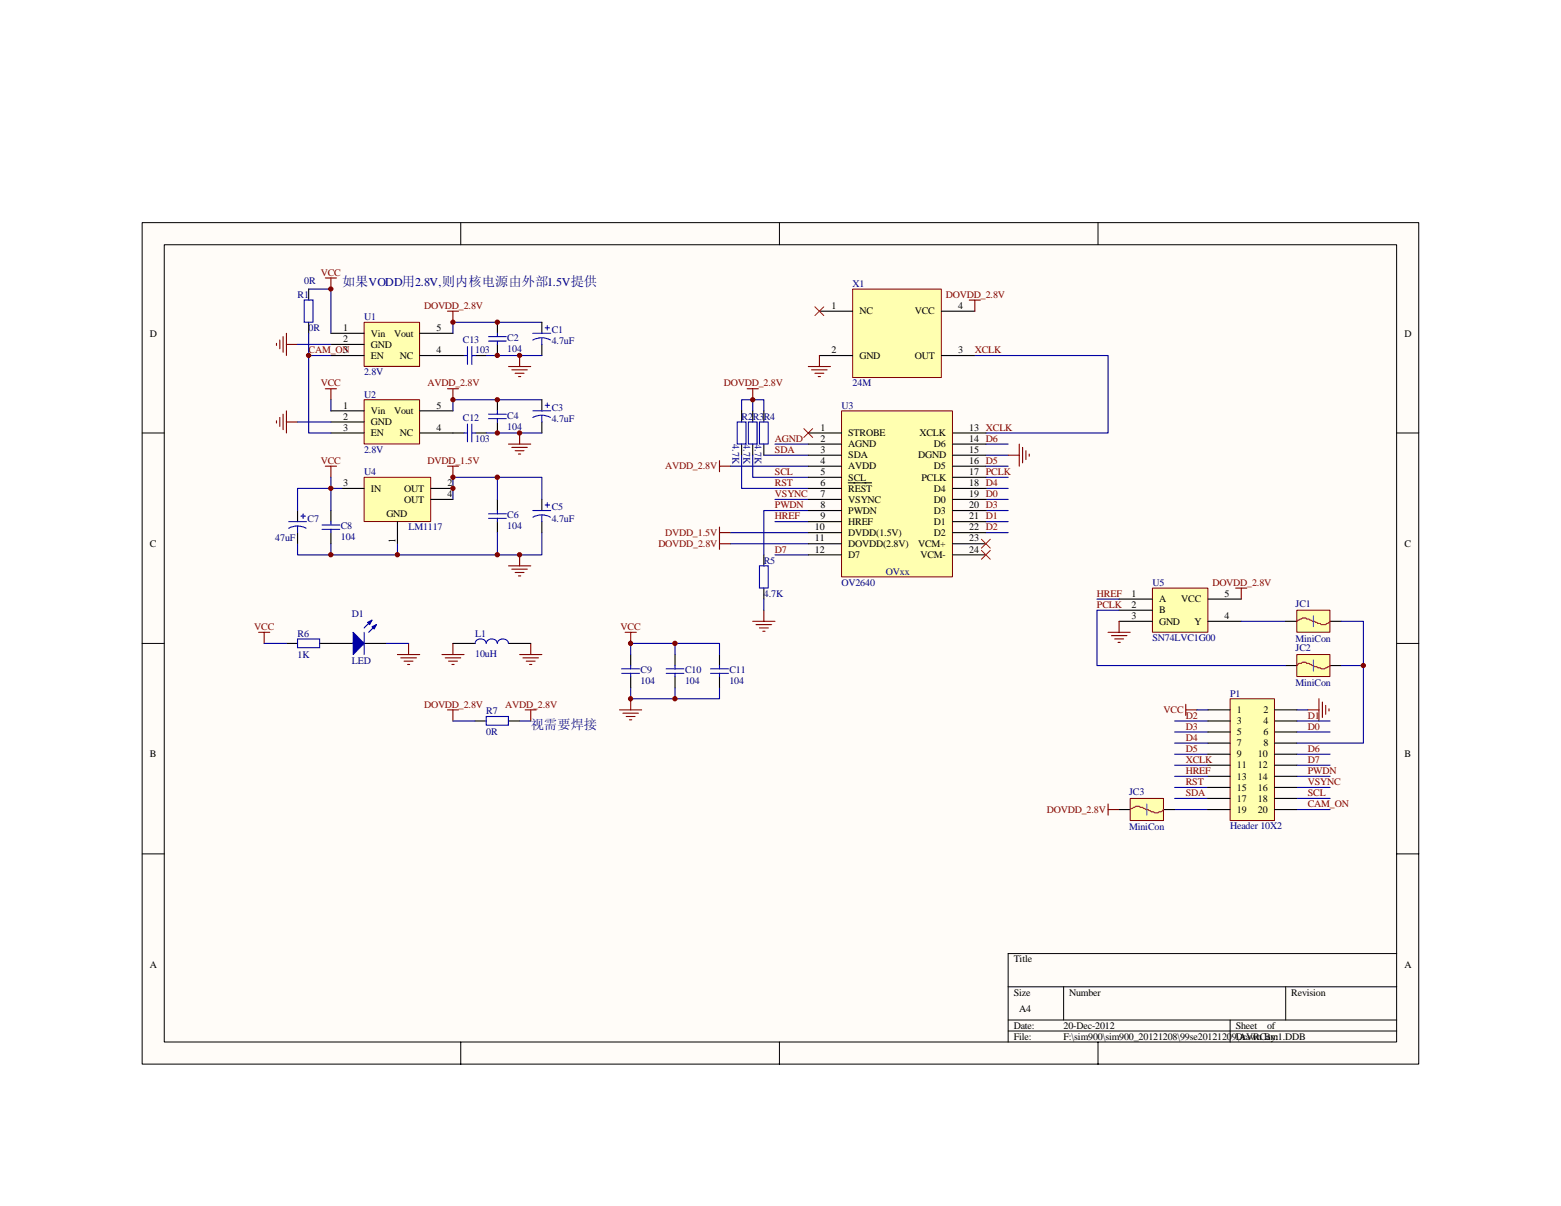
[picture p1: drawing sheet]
<svg xmlns="http://www.w3.org/2000/svg" width="279mm" height="216mm" viewBox="0 0 279 216" stroke-linecap="round" stroke-linejoin="round" font-family="sans-serif">
<path d="M25.4 39.9h228.5v150.6h-228.5z" fill="#fffcf8"/>
<g fill="none" stroke="#000" stroke-width=".18">
<path d="M25.4 39.9h228.5v150.6h-228.5zM82.5 39.9v3.9M139.5 39.9v3.9M196.5 39.9v3.9M29.4 43.8h220.6v142.7h-220.6zM25.4 77.5h4M250 77.5h4M25.4 115.2h4M250 115.2h4M25.4 152.9h4M250 152.9h4M180.4 176.7h69.6"/>
<path d="M190.4 176.7v5.9M230.1 176.7v5.9M250 170.7h-69.6v15.9M82.5 186.6v3.9M139.5 186.6v3.9M180.4 182.6h69.6M180.4 184.6h69.6M196.5 186.6v3.9M220.2 182.6v4"/>
</g>
<path d="M65.2 57.7h9.9v7.9h-9.9z" fill="#ffffb0"/>
<path d="M65.2 57.7h9.9v7.9h-9.9z" fill="none" stroke="#800000" stroke-width=".18"/>
<path d="M59.2 59.7h6M75.1 59.7h6M59.2 61.7h6M59.2 63.6h6M75.1 63.6h6" fill="none" stroke="#000" stroke-width=".2"/>
<path d="M65.2 71.6h9.9v7.9h-9.9z" fill="#ffffb0"/>
<path d="M65.2 71.6h9.9v7.9h-9.9z" fill="none" stroke="#800000" stroke-width=".18"/>
<path d="M59.2 73.6h6M59.2 75.5h6M59.2 77.5h6M75.1 73.6h6M75.1 77.5h6" fill="none" stroke="#000" stroke-width=".2"/>
<path d="M152.6 51.8h15.9v15.8h-15.9z" fill="#ffffb0"/>
<path d="M152.6 51.8h15.9v15.8h-15.9z" fill="none" stroke="#800000" stroke-width=".18"/>
<g fill="none" stroke="#000" stroke-width=".2">
<path d="M55.2 51.8v1.9M55.2 57.7v2M89 57.7v2M97 57.7v2M146.7 55.7h5.9M168.5 55.7h6M89 61.7v1.9M89 71.6v2M89 75.5v2M97 61.7v1.9M97 71.6v2M97 75.5v2"/>
<path d="M132.7 73.6v1.9M132.7 79.5v2M134.7 73.6v1.9M134.7 79.5v2M136.7 73.6v1.9M136.7 79.5v2M146.7 63.6h5.9M168.5 63.6h6M89 89.4v2M89 93.4v2M97 89.4v2M97 93.4v2"/>
<path d="M136.7 99.3v2M51.3 115.2h2M57.2 115.2h6M65.2 115.2h4M81.1 115.2h3.9M91 115.2h4M136.7 105.3v2M85 129.1h2M91 129.1h2"/>
</g>
<g fill="none" stroke="#800000" stroke-width=".2">
<path d="M51.3 59.7v3.9M58.2 49.8h2M59.2 49.8v2M80.1 55.7h2M81.1 55.7v2M173.5 53.7h2M174.5 53.7v2M49.5 75.3v.4M49.5 61.5v.3M50.1 74.7v1.6M50.1 60.9v1.5M50.7 74.1v2.8"/>
<path d="M50.7 60.3v2.8M51.3 75.5h2M51.3 61.7h2M51.3 73.6v3.9M58.2 69.6h2M59.2 69.6v2M80.1 69.6h2M81.1 69.6v2M91 79.5h4M91 65.6h4M91.6 66.2h2.8M92.2 66.8h1.6"/>
<path d="M92.8 67.4h.4M93 63.6v2M93 77.5v2M133.7 69.6h2M134.7 69.6v2M144.7 65.6h3.9M145.3 66.2h2.7M145.9 66.8h1.5M146.5 67.4h.4M146.7 63.6v2M182.4 79.5v4M58.2 83.5h2"/>
<path d="M59.2 83.5v1.9M80.1 83.5h2M81.1 83.5v1.9M91.6 80.1h2.8M92.2 80.7h1.6M92.8 81.3h.4M93 99.3v2M128.8 83.5h2M128.8 95.4h2M128.8 97.3h2M128.8 82.5v2M128.8 94.4v3.9"/>
<path d="M180.4 81.5h2M183 80.1v2.8M183.6 80.7v1.6M184.2 81.3v.4M46.3 113.2h2M47.3 113.2v2M71.1 117.2h4M71.7 117.8h2.8M72.3 118.4h1.6M72.9 119h.4M73.1 115.2v2M79.1 117.2h4"/>
<path d="M79.7 117.8h2.8M80.3 118.4h1.6M80.9 119h.4M81.1 115.2v2M91 101.3h4M91.6 101.9h2.8M92.2 102.5h1.6M92.8 103.1h.4M93 117.2h4M93.6 117.8h2.8M94.2 118.4h1.6M94.8 119h.4"/>
<path d="M95 115.2v2M134.7 111.2h4M135.3 111.8h2.8M135.9 112.4h1.6M136.5 113h.4M136.7 109.2v2M80.1 127.1h2M81.1 127.1v2M94 127.1h2M95 127.1v2M212.2 127.1h2M212.2 126.1v2"/>
<path d="M234.1 127.1h2M236.1 125.1v4M236.7 125.7v2.8M237.3 126.3v1.6M237.9 126.9v.4"/>
</g>
<g fill="none" stroke="#000080" stroke-width=".2">
<path d="M55.2 51.8h4v7.9M55.2 59.7v3.9M97 57.7h-15.9v2M53.3 61.7h5.9M53.3 75.5h5.9M59.2 63.6h-4v13.9h4M59.2 71.6v2M97 71.6h-15.9v2M132.7 73.6v-2h4v2M134.7 71.6v2M138.7 79.5h6M174.5 63.6h23.8v13.9h-21.8"/>
<path d="M176.5 79.5h3.9M130.8 95.4h13.9M130.8 97.3h13.9M130.8 83.5h13.9M132.7 81.5v5.9h12M134.7 81.5v3.9h10M136.7 81.5h8M138.7 93.4h6M138.7 89.4h6M138.7 99.3h6M144.7 91.4h-8v7.9M176.5 95.4h3.9"/>
<path d="M176.5 81.5h3.9M176.5 83.5h3.9M176.5 93.4h3.9M176.5 89.4h3.9M176.5 85.4h3.9M176.5 87.4h3.9M176.5 91.4h3.9M47.3 115.2h4M69.2 115.2h3.9M136.7 107.3v1.9M81.1 129.1h3.9M93 129.1h2"/>
<path d="M210.3 129.1h5.9M210.3 131h5.9M210.3 133h5.9M210.3 135h5.9M210.3 137h5.9M214.2 127.1h2M232.1 127.1h2M232.1 129.1h6M232.1 131h6M232.1 135h6M232.1 137h6M232.1 139h6"/>
<path d="M210.3 141h5.9M210.3 142.9h5.9M210.3 144.9h5.9M232.1 141h6M232.1 142.9h6M232.1 144.9h6"/>
</g>
<g fill="none" stroke="#00f" stroke-width=".2">
<path d="M54.4 53.7h1.6v4h-1.6zM89 59.7v.6M95.4 59.7h3.2M97.6 58.7h.8M98 58.3v.8M87.4 60.3h3.2M87.4 74.1h3.2M87.4 61.1h3.2M87.4 75h3.2M89 61.1v.6M89 73.6v.5M89 75v.5"/>
<path d="M95.4 60.9a3.3 3.3 0 0 1 3.1 0M95.4 74.7a3.3 3.3 0 0 1 3.1 0M95.4 73.6h3.2M97 60.5v1.2M97 74.3v1.2M97.6 72.6h.8M98 72.2v.8M132 75.5h1.5v4h-1.5zM133.9 75.5h1.6v4h-1.6zM135.9 75.5h1.6v4h-1.6zM87.4 92h3.2M87.4 92.8h3.2"/>
<path d="M89 91.4v.6M89 92.8v.6M95.4 92.6a3.3 3.3 0 0 1 3.1 0M95.4 91.4h3.2M97 92.2v1.2M97.6 90.4h.8M98 90v.8M53.3 114.4h3.9v1.6h-3.9zM65.2 113.2v4M66.6 111l-1.4 1.4M67.4 111.8l-1.4 1.4M85 115.2a1.01 1.01 0 0 1 1-.8 1.01 1.01 0 0 1 1 .8 1.02 1.02 0 0 1 1-.8 1.02 1.02 0 0 1 1 .8"/>
<path d="M89 115.2a1.01 1.01 0 0 1 1-.8 1.01 1.01 0 0 1 1 .8M135.9 101.3h1.6v4h-1.6zM87 128.3h4v1.5h-4z"/>
</g>
<path d="M145.9 54.9l1.5 1.6M147.4 54.9l-1.5 1.6M143.9 76.7l1.6 1.6M145.5 76.7l-1.6 1.6" fill="none" stroke="#f00" stroke-width=".18"/>
<g fill="#00f" stroke="#00f" stroke-width=".2">
<path d="M63.2 113.2l2 2-2 2z"/>
<path d="M66.6 112.2l.8-.4-.4 .8z"/>
<path d="M65.8 111.4l.8-.4-.4 .8z"/>
</g>
<path d="M220.2 125.1h7.9v21.8h-7.9z" fill="#ffffb0"/>
<path d="M220.2 125.1h7.9v21.8h-7.9z" fill="none" stroke="#800000" stroke-width=".18"/>
<g fill="none" stroke="#000" stroke-width=".2">
<path d="M216.2 127.1h4M216.2 129.1h4M216.2 131h4M216.2 133h4M216.2 135h4M216.2 137h4M216.2 139h4M228.1 127.1h4M228.1 129.1h4M228.1 131h4M228.1 133h4M228.1 135h4"/>
<path d="M228.1 137h4M228.1 139h4M216.2 141h4M216.2 142.9h4M216.2 144.9h4M228.1 141h4M228.1 142.9h4M228.1 144.9h4"/>
</g>
<path d="M150.6 73.6h19.9v29.7h-19.9z" fill="#ffffb0"/>
<path d="M150.6 73.6h19.9v29.7h-19.9z" fill="none" stroke="#800000" stroke-width=".18"/>
<g fill="none" stroke="#000" stroke-width=".2">
<path d="M144.7 79.5h5.9M144.7 77.5h5.9M170.5 79.5h6M170.5 77.5h6M144.7 81.5h5.9M144.7 83.5h5.9M144.7 85.4h5.9M144.7 87.4h5.9M144.7 89.4h5.9M144.7 91.4h5.9M144.7 93.4h5.9M144.7 95.4h5.9"/>
<path d="M144.7 97.3h5.9M144.7 99.3h5.9M151.8 86.4h2.2M154.2 86.4h1.8M170.5 81.5h6M170.5 83.5h6M170.5 85.4h6M170.5 87.4h6M170.5 89.4h6M170.5 91.4h6M170.5 93.4h6M170.5 95.4h6"/>
<path d="M170.5 97.3h6M170.5 99.3h6"/>
</g>
<path d="M65.2 85.5h11.9v7.9h-11.9z" fill="#ffffb0"/>
<path d="M65.2 85.4h11.9v8h-11.9z" fill="none" stroke="#800000" stroke-width=".18"/>
<g fill="none" stroke="#000" stroke-width=".2">
<path d="M81.1 77.5h2M81.1 63.6h2M85 77.5h2M85 63.6h2M53.3 91.4v2M53.3 95.4v1.9M59.2 91.4v2M59.2 95.4v1.9M61.2 87.4h4M71.1 93.4v3.9M77.1 89.4h4M77.1 87.4h4"/>
<path d="M112.9 117.2v1.9M120.8 117.2v1.9M128.8 117.2v1.9M112.9 121.1v2M120.8 121.1v2M128.8 121.1v2"/>
</g>
<g fill="none" stroke="#000080" stroke-width=".2">
<path d="M87 77.5h10M87 63.6h10M53.3 91.4v-4h5.9v4M53.3 97.3v2h17.8M59.2 97.3v2M59.2 85.4v2h2M81.1 89.4v-4h15.9v4M89 85.4v4M89 95.4v3.9M97 95.4v3.9h-25.9v-2M112.9 117.2v-2h15.9v2M120.8 115.2v2"/>
<path d="M112.9 123.1v2h15.9v-2M120.8 123.1v2"/>
</g>
<g fill="none" stroke="#00f" stroke-width=".2">
<path d="M83.1 77.5h.6M83.1 63.6h.6M83.7 62.1v3.1M83.7 75.9v3.2M84.5 77.5h.5M84.5 63.6h.5M84.5 62.1v3.1M84.5 75.9v3.2M51.7 94.6a3.3 3.3 0 0 1 3.1 0M51.7 93.4h3.1M53.3 94.2v1.2M53.8 92.4h.9"/>
<path d="M54.3 92v.8M57.6 94.8h3.2M57.6 94h3.2M59.2 93.4v.6M59.2 94.8v.6M111.3 119.7h3.2M112.9 119.1v.6M119.2 119.7h3.2M120.8 119.1v.6M127.2 119.7h3.2M128.8 119.1v.6M111.3 120.5h3.2"/>
<path d="M112.9 120.5v.6M119.2 120.5h3.2M120.8 120.5v.6M127.2 120.5h3.2M128.8 120.5v.6"/>
</g>
<path d="M111.9 113.2h2M112.9 113.2v2M110.9 127.1h4M111.5 127.7h2.8M112.1 128.3h1.6M112.7 128.9h.4M112.9 125.1v2M198.3 143.9v2M198.3 144.9h2" fill="none" stroke="#800000" stroke-width=".2"/>
<path d="M175.7 96.5l1.5 1.6M175.7 98.5l1.5 1.6M177.2 96.5l-1.5 1.6M177.2 98.5l-1.5 1.6" fill="none" stroke="#f00" stroke-width=".18"/>
<path d="M206.3 105.3h9.9v7.9h-9.9z" fill="#ffffb0"/>
<path d="M206.3 105.3h9.9v7.9h-9.9z" fill="none" stroke="#800000" stroke-width=".18"/>
<path d="M200.3 107.3h6M200.3 109.2h6M200.3 111.2h6M216.2 107.3h6M216.2 111.2h6" fill="none" stroke="#000" stroke-width=".2"/>
<path d="M196.3 107.3h4M222.2 111.2h7.9" fill="none" stroke="#000080" stroke-width=".2"/>
<path d="M198.3 113.2h4M198.9 113.8h2.8M199.5 114.4h1.6M200.1 115h.4M200.3 111.2v2M221.2 105.3h2M222.2 105.3v2" fill="none" stroke="#800000" stroke-width=".2"/>
<path d="M232.1 109.3h5.9v3.9h-5.9z" fill="#ffffb0"/>
<path d="M232.1 109.2h5.9v4h-5.9z" fill="none" stroke="#800000" stroke-width=".18"/>
<path d="M230.1 111.2h2M238.1 111.2h2" fill="none" stroke="#000" stroke-width=".2"/>
<path d="M232.1 111.2l1-.6h.6l.2 .2h.4l.6 .4h.4l.6 .4h.4l.2 .2h.8l.8-.6" fill="none" stroke="#f00" stroke-width=".2"/>
<path d="M235.1 110.2v2" fill="none" stroke="#0075ad" stroke-width=".18" stroke-dasharray="6.1 2"/>
<path d="M240.1 111.2h3.9v21.8h-11.9M210.3 139h5.9" fill="none" stroke="#000080" stroke-width=".2"/>
<path d="M232.1 117.2h5.9v3.9h-5.9z" fill="#ffffb0"/>
<path d="M232.1 117.2h5.9v3.9h-5.9z" fill="none" stroke="#800000" stroke-width=".18"/>
<path d="M230.1 119.1h2M238.1 119.1h2" fill="none" stroke="#000" stroke-width=".2"/>
<path d="M232.1 119.1l.4-.3h.4l.2-.2h.6l.2 .2h.4l1 .6 1 .1 .2 .2h.6l1-.6" fill="none" stroke="#f00" stroke-width=".2"/>
<path d="M235.1 118.2v1.9" fill="none" stroke="#0075ad" stroke-width=".18" stroke-dasharray="6.1 2"/>
<path d="M200.3 109.2h-4v9.9h33.8M240.1 119.1h3.9" fill="none" stroke="#000080" stroke-width=".2"/>
<path d="M202.3 143h5.9v3.9h-5.9z" fill="#ffffb0"/>
<path d="M202.3 142.9h5.9v4h-5.9z" fill="none" stroke="#800000" stroke-width=".18"/>
<path d="M200.3 144.9h2M208.3 144.9h2" fill="none" stroke="#000" stroke-width=".2"/>
<path d="M202.3 144.9l1-.6h.6l.2 .2h.4l.6 .4h.4l.6 .4h.4l.2 .2h.6l.2-.2h.4l.4-.4" fill="none" stroke="#f00" stroke-width=".2"/>
<path d="M205.3 143.9v2" fill="none" stroke="#0075ad" stroke-width=".18" stroke-dasharray="6.1 2"/>
<g fill="#800000" stroke="#800000" stroke-width=".18">
<circle cx="55.2" cy="63.6" r=".39"/>
<circle cx="59.2" cy="99.3" r=".39"/>
<circle cx="59.2" cy="87.4" r=".39"/>
<circle cx="59.2" cy="51.7" r=".39"/>
<circle cx="71.1" cy="99.3" r=".39"/>
<circle cx="81.1" cy="87.4" r=".38"/>
<circle cx="81.1" cy="85.4" r=".39"/>
<circle cx="81.1" cy="71.6" r=".38"/>
<circle cx="81.1" cy="57.7" r=".38"/>
<circle cx="89" cy="99.3" r=".39"/>
<circle cx="89" cy="85.4" r=".39"/>
<circle cx="89" cy="77.5" r=".39"/>
<circle cx="89" cy="71.6" r=".39"/>
<circle cx="89" cy="63.6" r=".39"/>
<circle cx="89" cy="57.7" r=".39"/>
<circle cx="93" cy="99.3" r=".39"/>
<circle cx="93" cy="77.5" r=".39"/>
<circle cx="93" cy="63.6" r=".39"/>
<circle cx="112.9" cy="125.1" r=".38"/>
<circle cx="112.9" cy="115.2" r=".39"/>
<circle cx="120.8" cy="125.1" r=".39"/>
<circle cx="120.8" cy="115.2" r=".39"/>
<circle cx="134.7" cy="71.6" r=".38"/>
<circle cx="244" cy="119.1" r=".39"/>
</g>
<g font-size="2.4" fill="#000080">
<text x="61.2" y="51.2">如果VODD用2.8V,则内核电源由外部1.5V提供</text>
<text x="95" y="130.5">视需要焊接</text>
</g>
<g font-size="1.8" fill="#000080">
<text x="53.3" y="53.3">R1</text>
<text x="54.4" y="50.9">0R</text>
<text x="152.6" y="51.3">X1</text>
<text x="55.2" y="59.3">0R</text>
<text x="65.2" y="57.3">U1</text>
<text x="98.8" y="59.6">C1</text>
<text x="82.9" y="61.4">C13</text>
<text x="85" y="63.2">103</text>
<text x="90.8" y="61">C2</text>
<text x="90.8" y="63">104</text>
<text x="98.8" y="61.6">4.7uF</text>
<text x="65.2" y="67.2">2.8V</text>
<text x="65.2" y="71.2">U2</text>
<text x="152.6" y="69.2">24M</text>
<text x="82.9" y="75.3">C12</text>
<text x="90.8" y="74.9">C4</text>
<text x="90.8" y="76.9">104</text>
<text x="98.8" y="73.5">C3</text>
<text x="98.8" y="75.5">4.7uF</text>
<text x="132.7" y="75.1">R2R3R4</text>
<text x="150.6" y="73.1">U3</text>
<text x="65.2" y="81.1">2.8V</text>
<text x="85" y="79.1">103</text>
<text x="131.1" y="79.5" transform="rotate(90 131.1 79.5)">4.7K</text>
<text x="133.1" y="79.5" transform="rotate(90 133.1 79.5)">4.7K</text>
<text x="135.1" y="79.5" transform="rotate(90 135.1 79.5)">4.7K</text>
<text x="65.2" y="85">U4</text>
<text x="55.1" y="93.4">C7</text>
<text x="61" y="94.7">C8</text>
<text x="73.1" y="95">LM1117</text>
<text x="90.8" y="92.8">C6</text>
<text x="90.8" y="94.7">104</text>
<text x="98.8" y="91.4">C5</text>
<text x="98.8" y="93.4">4.7uF</text>
<text x="49.3" y="96.9">47uF</text>
<text x="61" y="96.7">104</text>
<text x="136.7" y="100.9">R5</text>
<text x="136.7" y="106.8">4.7K</text>
<text x="150.6" y="104.9">OV2640</text>
<text x="158.6" y="102.9">OVxx</text>
<text x="206.3" y="104.9">U5</text>
<text x="53.3" y="114">R6</text>
<text x="63" y="110.4">D1</text>
<text x="85" y="114">L1</text>
<text x="231.9" y="108.6">JC1</text>
<text x="53.3" y="117.8">1K</text>
<text x="63" y="118.9">LED</text>
<text x="85" y="117.5">10uH</text>
<text x="206.3" y="114.8">SN74LVC1G00</text>
<text x="231.9" y="115">MiniCon</text>
<text x="231.9" y="116.6">JC2</text>
<text x="114.7" y="120.5">C9</text>
<text x="114.7" y="122.5">104</text>
<text x="122.6" y="120.5">C10</text>
<text x="122.6" y="122.5">104</text>
<text x="130.6" y="120.5">C11</text>
<text x="130.6" y="122.5">104</text>
<text x="220.2" y="124.7">P1</text>
<text x="231.9" y="122.9">MiniCon</text>
<text x="87" y="127.8">R7</text>
<text x="87" y="131.6">0R</text>
<text x="202.1" y="142.3">JC3</text>
<text x="202.1" y="148.7">MiniCon</text>
<text x="220.2" y="148.5">Header 10X2</text>
</g>
<g font-size="1.8" fill="#800000">
<text x="57.4" y="49.3">VCC</text>
<text x="169.3" y="53.3">DOVDD_2.8V</text>
<text x="75.9" y="55.3">DOVDD_2.8V</text>
<text x="55.2" y="63.2">CAM_ON</text>
<text x="174.5" y="63.2">XCLK</text>
<text x="57.4" y="69.2">VCC</text>
<text x="76.5" y="69.2">AVDD_2.8V</text>
<text x="129.6" y="69.2">DOVDD_2.8V</text>
<text x="57.4" y="83.1">VCC</text>
<text x="76.5" y="83.1">DVDD_1.5V</text>
<text x="138.7" y="79.1">AGND</text>
<text x="138.7" y="81.1">SDA</text>
<text x="119" y="84">AVDD_2.8V</text>
<text x="138.7" y="85">SCL</text>
<text x="138.7" y="87">RST</text>
<text x="138.7" y="89">VSYNC</text>
<text x="119" y="95.9">DVDD_1.5V</text>
<text x="138.7" y="91">PWDN</text>
<text x="138.7" y="93">HREF</text>
<text x="117.8" y="97.9">DOVDD_2.8V</text>
<text x="138.7" y="98.9">D7</text>
<text x="196.3" y="106.8">HREF</text>
<text x="217" y="104.9">DOVDD_2.8V</text>
<text x="45.5" y="112.8">VCC</text>
<text x="111.1" y="112.8">VCC</text>
<text x="196.3" y="108.8">PCLK</text>
<text x="75.9" y="126.7">DOVDD_2.8V</text>
<text x="90.4" y="126.7">AVDD_2.8V</text>
<text x="208.3" y="127.7">VCC</text>
<text x="212.2" y="128.7">D2</text>
<text x="212.2" y="130.6">D3</text>
<text x="234.1" y="130.6">D0</text>
<text x="234.1" y="128.7">D1</text>
<text x="212.2" y="132.6">D4</text>
<text x="212.2" y="134.6">D5</text>
<text x="212.2" y="136.6">XCLK</text>
<text x="234.1" y="134.6">D6</text>
<text x="234.1" y="136.6">D7</text>
<text x="212.2" y="138.6">HREF</text>
<text x="212.2" y="140.5">RST</text>
<text x="212.2" y="142.5">SDA</text>
<text x="234.1" y="142.5">SCL</text>
<text x="234.1" y="140.5">VSYNC</text>
<text x="234.1" y="138.6">PWDN</text>
<text x="187.4" y="145.5">DOVDD_2.8V</text>
<text x="234.1" y="144.5">CAM_ON</text>
</g>
<g font-size="1.8">
<text x="61.4" y="59.3">1</text>
<text x="78.1" y="59.3">5</text>
<text x="148.8" y="55.3">1</text>
<text x="153.8" y="56.3">NC</text>
<text x="163.7" y="56.3">VCC</text>
<text x="171.5" y="55.3">4</text>
<text x="26.8" y="60.3">D</text>
<text x="61.4" y="61.2">2</text>
<text x="61.4" y="63.2">3</text>
<text x="66.4" y="60.3">Vin</text>
<text x="66.4" y="62.2">GND</text>
<text x="66.4" y="64.2">EN</text>
<text x="70.5" y="60.3">Vout</text>
<text x="71.5" y="64.2">NC</text>
<text x="78.1" y="63.2">4</text>
<text x="148.8" y="63.2">2</text>
<text x="153.8" y="64.2">GND</text>
<text x="163.7" y="64.2">OUT</text>
<text x="171.5" y="63.2">3</text>
<text x="251.4" y="60.3">D</text>
<text x="61.4" y="73.1">1</text>
<text x="61.4" y="75.1">2</text>
<text x="61.4" y="77.1">3</text>
<text x="66.4" y="74.1">Vin</text>
<text x="66.4" y="76.1">GND</text>
<text x="70.5" y="74.1">Vout</text>
<text x="78.1" y="77.1">4</text>
<text x="78.1" y="73.1">5</text>
<text x="146.9" y="77.1">1</text>
<text x="173.5" y="77.1">13 XCLK</text>
<text x="66.4" y="78.1">EN</text>
<text x="71.5" y="78.1">NC</text>
<text x="146.9" y="79.1">2</text>
<text x="146.9" y="81.1">3</text>
<text x="146.9" y="83.1">4</text>
<text x="151.8" y="80.1">AGND</text>
<text x="151.8" y="82.1">SDA</text>
<text x="151.8" y="78.1">STROBE</text>
<text x="164.3" y="82.1">DGND</text>
<text x="164.5" y="78.1">XCLK</text>
<text x="167.1" y="80.1">D6</text>
<text x="173.5" y="79.1">14 D6</text>
<text x="173.5" y="83.1">16 D5</text>
<text x="173.5" y="81.1">15</text>
<text x="61.4" y="87">3</text>
<text x="66.4" y="88">IN</text>
<text x="72.3" y="90">OUT</text>
<text x="72.3" y="88">OUT</text>
<text x="80.1" y="89">4</text>
<text x="80.1" y="87">2</text>
<text x="146.9" y="85">5</text>
<text x="146.9" y="87">6</text>
<text x="146.9" y="89">7</text>
<text x="151.8" y="84">AVDD</text>
<text x="151.8" y="86">SCL</text>
<text x="151.8" y="88">REST</text>
<text x="151.8" y="90">VSYNC</text>
<text x="164.9" y="86">PCLK</text>
<text x="167.1" y="84">D5</text>
<text x="167.1" y="88">D4</text>
<text x="167.1" y="90">D0</text>
<text x="173.5" y="85">17 PCLK</text>
<text x="173.5" y="87">18 D4</text>
<text x="173.5" y="89">19 D0</text>
<text x="69.2" y="92.6">GND</text>
<text x="145.9" y="95">10</text>
<text x="146.9" y="91">8</text>
<text x="146.9" y="93">9</text>
<text x="151.8" y="92">PWDN</text>
<text x="151.8" y="94">HREF</text>
<text x="151.8" y="95.9">DVDD(1.5V)</text>
<text x="167.1" y="92">D3</text>
<text x="167.1" y="94">D1</text>
<text x="167.1" y="95.9">D2</text>
<text x="173.5" y="91">20 D3</text>
<text x="173.5" y="93">21 D1</text>
<text x="173.5" y="95">22 D2</text>
<text x="26.8" y="97.9">C</text>
<text x="70.8" y="97.2" transform="rotate(-90 70.8 97.2)">1</text>
<text x="145.9" y="96.9">11</text>
<text x="145.9" y="98.9">12</text>
<text x="151.8" y="97.9">DOVDD(2.8V)</text>
<text x="151.8" y="99.9">D7</text>
<text x="164.3" y="97.9">VCM+</text>
<text x="164.7" y="99.9">VCM-</text>
<text x="173.5" y="96.9">23</text>
<text x="173.5" y="98.9">24</text>
<text x="251.4" y="97.9">C</text>
<text x="202.5" y="106.8">1</text>
<text x="207.5" y="107.8">A</text>
<text x="211.4" y="107.8">VCC</text>
<text x="219.2" y="106.8">5</text>
<text x="202.5" y="108.8">2</text>
<text x="202.5" y="110.8">3</text>
<text x="207.5" y="109.8">B</text>
<text x="207.5" y="111.8">GND</text>
<text x="213.8" y="111.8">Y</text>
<text x="219.2" y="110.8">4</text>
<text x="221.4" y="127.7">1</text>
<text x="221.4" y="129.6">3</text>
<text x="221.4" y="131.6">5</text>
<text x="226.1" y="127.7">2</text>
<text x="226.1" y="129.6">4</text>
<text x="226.1" y="131.6">6</text>
<text x="26.8" y="135.6">B</text>
<text x="221.4" y="133.6">7</text>
<text x="221.4" y="135.6">9</text>
<text x="221.4" y="137.6">11</text>
<text x="225.1" y="135.6">10</text>
<text x="225.1" y="137.6">12</text>
<text x="226.1" y="133.6">8</text>
<text x="251.4" y="135.6">B</text>
<text x="221.4" y="139.6">13</text>
<text x="221.4" y="141.5">15</text>
<text x="221.4" y="143.5">17</text>
<text x="225.1" y="139.6">14</text>
<text x="225.1" y="141.5">16</text>
<text x="225.1" y="143.5">18</text>
<text x="221.4" y="145.5">19</text>
<text x="225.1" y="145.5">20</text>
<text x="26.8" y="173.2">A</text>
<text x="181.4" y="172.3">Title</text>
<text x="251.4" y="173.2">A</text>
<text x="181.4" y="178.2">Size</text>
<text x="191.4" y="178.2">Number</text>
<text x="231.1" y="178.2">Revision</text>
<text x="181.4" y="184.2">Date:</text>
<text x="182.4" y="181.2">A4</text>
<text x="190.4" y="184.2">20-Dec-2012</text>
<text x="221.2" y="184.2">Sheet</text>
<text x="226.8" y="184.2">of</text>
<text x="181.4" y="186.1">File:</text>
<text x="190.4" y="186.1">F:\sim900\sim900_20121208\99se20121209\AVRCam1.DDB</text>
<text x="221.2" y="186.1">Drawn By:</text>
</g>
</svg>
